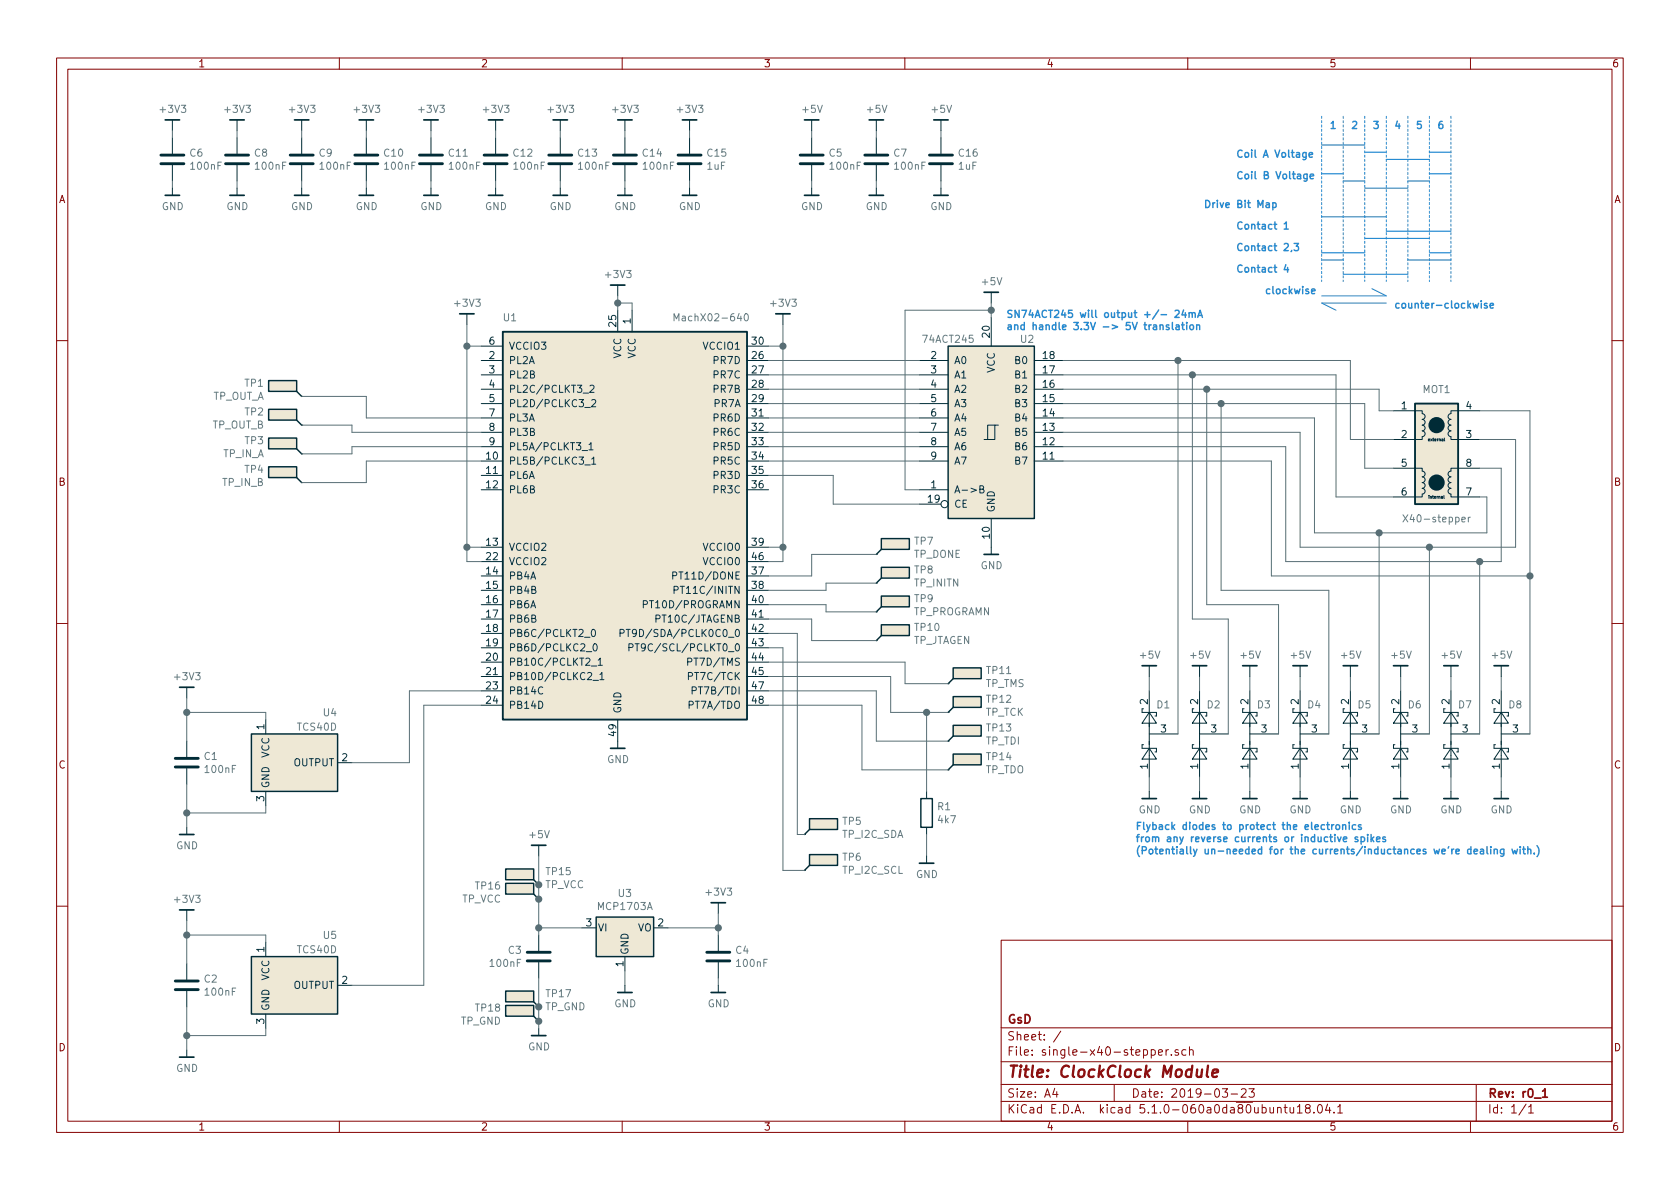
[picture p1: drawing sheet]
<svg xmlns="http://www.w3.org/2000/svg" width="297mm" height="210mm" viewBox="0 0 297 210" stroke-linecap="round" stroke-linejoin="round" font-family="sans-serif">
<g fill="none" stroke="#840000" stroke-width=".18">
<path d="M10 10.3h277v189.9h-277zM12 12.2h273v186.1h-273zM60 10.3v1.9M110 10.3v1.9M160 10.3v1.9M210 10.3v1.9M260 10.3v1.9M10 60.2h2M285 60.2h2M10 110.3h2M285 110.3h2M10 160.2h2"/>
<path d="M177 166.3h108v32h-108zM285 160.2h2M60 198.3v1.9M110 198.3v1.9M160 198.3v1.9M177 194.8h108M177 191.8h108M177 187.8h108M177 181.8h108M186.5 192.5l-.4 1h1M186.8 193v1M187.6 182.3l-1.3 2"/>
<path d="M197 191.8v3M203.6 185.7l.4-.1 .3 .3-.1 .6-.2 .1-.4-.1M204.8 186.1l.7-.1v-.3l-.4-.1-.3 .2 .1 .7h.6M206.2 185.6v1M206.6 185.6l-.4 .3M207.1 186.5v.1M208.3 185.7a.37 .37 0 0 0-.6 .1l.1 .2 .5 .2 .1 .1-.2 .3-.5-.1M209.7 185.7l-.5-.1-.2 .3v.6l.2 .1 .5-.1M210 198.3v1.9M210.3 185.7h.1a.37 .37 0 0 1 .6 .1v.8M210.3 185.1v1.5M216.1 192.5h.9l-.4 .6 .4 .1v.7l-.2 .1-.7-.1"/>
<path d="M217.7 193.5h1.1M219.5 192.7l.2-.2h.3l.3 .2v.3v.2l-.9 .8h.9M220.8 192.5h1l-.5 .6 .4 .1v.7l-.2 .1-.7-.1M225.9 196l.2-.2 .3 .1 .1 .9M227 195.8h.6M227.2 195.3v1.3l.4 .2M228.1 195.8l.1 .9 .3 .1 .2-.1M228.7 195.8v1M229.4 195.8l.4-.5v1.5M229.4 196.8h.8M231.1 196l-.3-.3 .1-.3a.48 .48 0 0 1 .7 .1l-.1 .4a.52 .52 0 0 0-.6 .2 .52 .52 0 0 0 0 .6l.5 .1 .2-.1v-.4l-.2-.3M232.3 196.7v.1"/>
<path d="M233.1 195.4l.2-.1a.8 .8 0 0 1 .5 .8 .8 .8 0 0 1-.5 .7 1 1 0 0 1-.2-1.4zM234.7 195.2l-.3 1.1h.9M235.1 195.8v1M235.9 196.7v.1M236.5 195.8l.4-.5v1.5M236.5 196.8h.9M260 198.3v1.9M261 191.8v6.5M269.8 195.2l-1.2 2M270.3 195.8l.4-.5v1.5M270.3 196.8h.8"/>
</g>
<path d="M272.7 193l.5-.5v1.5M272.7 194h.9" fill="none" stroke="#840000" stroke-width=".3"/>
<path d="M211.7 189.1l-.1 1.2a.56 .56 0 0 0 .8 0M212.5 189.1l-.1 1.3M213.6 188.4l-.2 1.8 .2 .2M214.4 189.8l.9-.2v-.4h-.8l-.2 1 .3 .2 .6-.1" fill="none" stroke="#840000" stroke-width=".41"/>
<g fill="#eee8d5" stroke="#eee8d5" stroke-width=".18">
<path d="M88.9 58.7h43.2v68.5h-43.2z"/>
<path d="M167.6 61.2h15.3v30.5h-15.3z"/>
<path d="M250.2 71.4h7.6v17.7h-7.6z"/>
<path d="M168.5 118.1h5v1.9h-5z"/>
<path d="M168.5 123.2h5v1.9h-5z"/>
<path d="M168.5 128.3h5v1.9h-5z"/>
<path d="M168.5 133.3h5v1.9h-5z"/>
<path d="M155.8 95.2h5v1.9h-5z"/>
<path d="M155.8 100.3h5v1.9h-5z"/>
<path d="M155.8 105.4h5v1.9h-5z"/>
<path d="M155.8 110.5h5v1.9h-5z"/>
<path d="M143.1 144.8h5v1.9h-5z"/>
<path d="M143.1 151.1h5v1.9h-5z"/>
<path d="M44.4 129.8h15.3v10.1h-15.3z"/>
<path d="M44.4 169.2h15.3v10.1h-15.3z"/>
<path d="M47.5 67.3h5v1.9h-5z"/>
<path d="M47.5 72.4h5v1.9h-5z"/>
<path d="M47.5 77.5h5v1.9h-5z"/>
<path d="M47.5 82.5h5v1.9h-5z"/>
<path d="M105.4 162.2h10.2v7h-10.2z"/>
<path d="M89.4 156.2h5v1.9h-5z"/>
<path d="M89.4 153.7h5v1.9h-5z"/>
<path d="M89.4 177.8h5v1.9h-5z"/>
<path d="M89.4 175.3h5v1.9h-5z"/>
</g>
<path d="M88.9 58.7h43.2v68.5h-43.2zM250.2 71.4h7.6v17.7h-7.6z" fill="none" stroke="#002b36" stroke-width=".33"/>
<g fill="none" stroke="#002b36" stroke-width=".18">
<path d="M30.5 21.2v1.9M30.5 24.4v2.8M30.5 29.2v2.8M30.5 33.3v1.2M41.9 21.2v1.9M41.9 24.4v2.8M41.9 29.2v2.8M41.9 33.3v1.2M53.3 21.2v1.9M53.3 24.4v2.8M53.3 29.2v2.8M53.3 33.3v1.2"/>
<path d="M64.8 21.2v1.9M64.8 24.4v2.8M64.8 29.2v2.8M64.8 33.3v1.2M76.2 21.2v1.9M76.2 24.4v2.8M76.2 29.2v2.8M76.2 33.3v1.2M87.6 21.2v1.9M87.6 24.4v2.8M87.6 29.2v2.8M87.6 33.3v1.2"/>
<path d="M99.1 21.2v1.9M99.1 24.4v2.8M99.1 29.2v2.8M99.1 33.3v1.2M110.5 21.2v1.9M110.5 24.4v2.8M110.5 29.2v2.8M110.5 33.3v1.2M121.9 21.2v1.9M121.9 24.4v2.8M121.9 29.2v2.8M121.9 33.3v1.2"/>
<path d="M143.5 21.2v1.9M143.5 24.4v2.8M143.5 29.2v2.8M143.5 33.3v1.2M154.9 21.2v1.9M154.9 24.4v2.8M154.9 29.2v2.8M154.9 33.3v1.2M166.4 21.2v1.9M166.4 24.4v2.8M166.4 29.2v2.8M166.4 33.3v1.2"/>
<path d="M82.5 55.5v1.9M109.2 50.4v1.9M109.2 54.9v3.8M111.8 54.9v3.8M138.4 55.5v1.9M175.3 51.7v1.9M175.3 56.1v5.1M53.3 70.1h.1M53.3 75.2h.1M85.1 63.7h3.8M85.1 66.3h3.8M85.1 68.8h3.8"/>
<path d="M85.1 71.4h3.8M85.1 61.2h3.8M85.1 73.9h3.8M85.1 76.4h3.8M85.1 79h3.8M132.1 63.7h3.8M132.1 66.3h3.8M132.1 68.8h3.8M132.1 71.4h3.8M132.1 61.2h3.8M132.1 73.9h3.8M132.1 76.4h3.8"/>
<path d="M132.1 79h3.8M162.6 63.7h5M162.6 66.3h5M162.6 68.8h5M162.6 71.4h5M162.6 73.9h5M162.6 76.4h5M162.6 79h5M175.9 75.2h-1.3v2.5M176.5 75.2h-.6v2.5h-1.9M182.9 63.7h5.1M182.9 66.3h5.1"/>
<path d="M182.9 68.8h5.1M182.9 71.4h5.1M182.9 73.9h5.1M182.9 76.4h5.1M182.9 79h5.1M246.4 72.6h5.1v.5l.3 .2 .2 .3-.2 .4-.3 .2 .3 .1 .2 .3-.2 .4-.3 .2 .3 .1 .2 .3-.2 .4-.3 .2 .3 .1 .2 .3-.2 .4-.3 .2v.5h-5.1M255.4 77.5v.5M261.6 72.6h-5.1v.5l-.3 .1-.2 .4 .1 .4 .4 .2-.3 .1-.2 .3 .1 .4 .4 .2-.3 .1-.2 .3 .1 .4 .4 .2-.3 .1-.2 .3 .1 .4 .4 .2v.5h5.1M53.3 80.3h.1M53.3 85.3h.1M85.1 81.5h3.8M85.1 84.1h3.8"/>
<path d="M85.1 86.6h3.8M85.1 96.8h3.8M85.1 99.3h3.8M132.1 81.5h3.8M132.1 84.1h3.8M132.1 86.6h3.8M132.1 96.8h3.8M132.1 99.3h3.8M154.9 98h.1M162.6 81.5h5M162.6 86.6h5M162.6 89.1h3.8"/>
<path d="M175.3 91.7v6.3M182.9 81.5h5.1M246.4 82.8h5.1v.5l.3 .1 .2 .3-.2 .4-.3 .2 .3 .1 .2 .3-.2 .5-.3 .1 .3 .2 .2 .2-.2 .5-.3 .2 .3 .1 .2 .3-.2 .4-.3 .2v.5h-5.1M255.3 87.6l.1 .5M261.6 82.8h-5.1v.5l-.3 .1-.2 .3 .1 .4 .4 .2-.3 .1-.2 .4 .1 .3 .4 .2-.3 .1-.2 .4 .1 .4 .4 .2-.3 .1-.2 .3 .1 .4 .4 .2v.5h5.1M85.1 101.8h3.8M85.1 104.4h3.8M85.1 106.9h3.8M85.1 109.5h3.8M85.1 112h3.8M85.1 114.5h3.8M85.1 117.1h3.8"/>
<path d="M85.1 119.6h3.8M132.1 101.8h3.8M132.1 104.4h3.8M132.1 106.9h3.8M132.1 109.5h3.8M132.1 112h3.8M132.1 114.5h3.8M132.1 117.1h3.8M132.1 119.6h3.8M154.9 103.1h.1M154.9 108.2h.1M154.9 113.3h.1"/>
<path d="M203.2 117.7v1.9M212.1 117.7v1.9M221 117.7v1.9M229.9 117.7v1.9M238.8 117.7v1.9M247.6 117.7v1.9M256.5 117.7v1.9M265.4 117.7v1.9M33 121.5v1.9M33 131.1v2.8M33 135.9v2.8M47 127.2v2.6"/>
<path d="M47 139.9v2.6M59.7 134.9h2.5M85.1 122.2h3.8M85.1 124.7h3.8M109.2 127.2v5.1M132.1 122.2h3.8M132.1 124.7h3.8M163.8 139.9v1.3M167.6 120.9h.1M167.6 126h.1M167.6 131.1h.1M167.6 136.1h.1"/>
<path d="M202.2 131.7h-.3v.6h2.6v.7h-.3M202.2 125.3h-.3v.7h2.6v.6h-.3M203.2 132.3l1.3 1.9h-2.6zM203.2 126l1.3 1.9h-2.6zM203.2 122.2v15.2M203.2 139.9v1.3M203.2 129.8h5.1M211.1 131.7h-.3v.6h2.6v.7h-.3M211.1 125.3h-.3v.7h2.6v.6h-.3M212.1 132.3l1.3 1.9h-2.6zM212.1 126l1.3 1.9h-2.6zM212.1 129.8h5.1"/>
<path d="M212.1 122.2v15.2M212.1 139.9v1.3M220 131.7h-.3v.6h2.5v.7h-.2M220 125.3h-.3v.7h2.5v.6h-.2M221 132.3l1.2 1.9h-2.5zM221 126l1.2 1.9h-2.5zM221 129.8h5.1M221 122.2v15.2M221 139.9v1.3M228.9 131.7h-.3v.6h2.5v.7h-.2M228.9 125.3h-.3v.7h2.5v.6h-.2M229.9 132.3l1.2 1.9h-2.5z"/>
<path d="M229.9 126l1.2 1.9h-2.5zM229.9 129.8h5M229.9 122.2v15.2M229.9 139.9v1.3M237.7 131.7h-.2v.6h2.5v.7h-.2M237.7 125.3h-.2v.7h2.5v.6h-.2M238.8 132.3l1.2 1.9h-2.5zM238.8 126l1.2 1.9h-2.5zM238.8 129.8h5M238.8 122.2v15.2M238.8 139.9v1.3M246.6 131.7h-.2v.6h2.5v.7h-.2"/>
<path d="M246.6 125.3h-.2v.7h2.5v.6h-.2M247.6 132.3l1.3 1.9h-2.5zM247.6 126l1.3 1.9h-2.5zM247.6 129.8h5.1M247.6 122.2v15.2M247.6 139.9v1.3M255.5 131.7h-.2v.6h2.5v.7h-.2M255.5 125.3h-.2v.7h2.5v.6h-.2M256.5 132.3l1.3 1.9h-2.5zM256.5 126l1.3 1.9h-2.5zM256.5 129.8h5.1M256.5 122.2v15.2"/>
<path d="M256.5 139.9v1.3M264.4 131.7h-.2v.6h2.5v.7h-.3M264.4 125.3h-.2v.7h2.5v.6h-.3M265.4 132.3l1.3 1.9h-2.5zM265.4 126l1.3 1.9h-2.5zM265.4 129.8h5.1M265.4 122.2v15.2M265.4 139.9v1.3M33 146.3v1.3M95.2 159h.1M95.2 156.5h.1M95.2 149.5v1.9"/>
<path d="M127 159.6v1.9M142.2 147.6h.1M142.2 153.9h.1M163.8 146.3v1.3M163.8 151.4v1.2M33 160.9v1.9M33 170.4v2.8M33 175.3v2.7M47 166.6v2.6M47 179.3v2.6M59.7 174.2h2.5M95.2 178h.1"/>
<path d="M95.2 165.3v2.8M95.2 170.2v2.8M102.9 164.1h2.5M110.5 169.2v2.5M110.5 174.2v1.3M115.6 164.1h2.5M127 165.3v2.8M127 170.2v2.8M127 174.2v1.3M33 185.7v1.2M95.2 180.6h.1M95.2 181.9v1.2"/>
<circle cx="167" cy="89.1" r=".63"/>
</g>
<g fill="none" stroke="#073642" stroke-width=".18">
<path d="M102.9 79.7h1M103.1 69.5h1M103.4 72.1h1M104.1 78.6l.4-.3v1.2M104.1 79.5h.8M104.3 68.2l.5-.1 .2 .4v.2l-.8 .7h.8M104.6 70.8l.5-.1 .2 .3v.2l-.8 .7h.8M103.4 82.2h1M104.6 81.2l.4-.4v1.3M104.6 82.1h.7M173.3 86.5h.5l.1-.5-.6-.1v1.3h.4l.3-.3v-.2l-.3-.2M103.4 112.7h.9"/>
<path d="M103.7 115.2h.9M104.5 117.8h1M104.7 111.4l.2-.1a.67 .67 0 0 1 .4 .6 .67 .67 0 0 1-.4 .7l-.4-.5zM105 114l.2-.2a.67 .67 0 0 1 .4 .7 .67 .67 0 0 1-.4 .6l-.3-.5zM105.8 116.7l.3-.3v1.2M105.8 117.6h.7M106.1 119.3l.3-.4v1.3M109.6 112l.6-.1 .2-.2-.1-.3-.2-.1h-.5v1.3M110.7 111.3h.7M111.1 111.3v1.3M111.2 114.5l.6-.1 .1-.1v-.3l-.2-.2h-.5v1.3M112.3 113.8h.7"/>
<path d="M112.6 113.8v1.3M113.7 106.9l.7-.1 .1-.2-.1-.3-.2-.1h-.5v1.3M116 109.4h.6l.1-.2-.1-.3-.1-.1h-.5v1.2M118.9 101.8l.7-.1v-.4l-.2-.2h-.5v1.3M119.2 104.3h.6l.1-.2-.1-.3-.1-.1h-.5v1.2M121.6 117l.7-.1v-.4l-.2-.1h-.5v1.2M121.7 119.6l.6-.1 .2-.2-.1-.3-.2-.1h-.5v1.3M104.9 120.3h.9M106.1 120.2h.7M121.8 124.7l.7-.1 .1-.2-.1-.3-.2-.1h-.5v1.3M122.4 122.1l.7-.1v-.4l-.7-.1v1.2"/>
</g>
<path d="M119.2 56.7v-1.2l.4 .9 .4-.9v1.2M131.7 55.6l.2-.1a.67 .67 0 0 1 .4 .6 .67 .67 0 0 1-.4 .6l-.3-.4zM248.1 91l.8 1.3M248.9 91l-.8 1.3M259.6 91.5v.8M260 91.5l-.4 .2" fill="none" stroke="#657b83" stroke-width=".18"/>
<g fill="none" stroke="#002b36" stroke-width=".25">
<path d="M47.5 67.3h5v1.9h-5zM47.5 72.4h5v1.9h-5zM47.5 77.5h5v1.9h-5zM52.5 69.2l.8 .9M52.5 74.3l.8 .9M52.5 79.4l.8 .9M167.6 61.2h15.3v30.5h-15.3zM47.5 82.5h5v1.9h-5zM52.5 84.4l.8 .9M155.8 95.2h5v1.9h-5zM155.8 97.1l-.9 .9M155.8 100.3h5v1.9h-5z"/>
<path d="M155.8 105.4h5v1.9h-5zM155.8 110.5h5v1.9h-5zM155.8 102.2l-.9 .9M155.8 107.3l-.9 .9M155.8 112.4l-.9 .9M168.5 118.1h5v1.9h-5zM44.4 129.8h15.3v10.1h-15.3zM168.5 123.2h5v1.9h-5zM168.5 128.3h5v1.9h-5zM168.5 133.3h5v1.9h-5zM168.5 120l-.9 .9M168.5 125.1l-.9 .9"/>
<path d="M168.5 130.2l-.9 .9M168.5 135.2l-.9 .9M89.4 156.2h5v1.9h-5zM89.4 153.7h5v1.9h-5zM94.4 158.1l.8 .9M94.4 155.6l.8 .9M143.1 144.8h5v1.9h-5zM143.1 151.1h5v1.9h-5zM143.1 146.7l-.9 .9M143.1 153l-.9 .9M162.8 141.2h2v5.1h-2zM44.4 169.2h15.3v10.1h-15.3z"/>
<path d="M89.4 177.8h5v1.9h-5zM89.4 175.3h5v1.9h-5zM94.4 179.7l.8 .9M94.4 177.2l.8 .8M105.4 162.2h10.2v7h-10.2z"/>
</g>
<g fill="none" stroke="#268bd2" stroke-width=".25">
<path d="M213.2 35.4a.64 .64 0 0 1 .7 .7 .64 .64 0 0 1-.7 .6zM227.1 39.6l.3-.4v1.3M231.1 30.8v1l-.2 .2h-.3M231.1 30.8h-.3l-.3 .2 .1 .6h.5M231.5 27.4l.6-.1-.1-.3h-.4l-.1 .1v.7h.5M231.6 31.2l.7-.1-.1-.3h-.4l-.2 .2 .1 .6h.5M206.7 57.5l-.3-.1-.2 .2v.2l.5 .1v.3h-.5M207.3 57v1.1l.2 .2M207.8 55l.5-.1 .2 .3-.1 .2-.7 .7h.8M207.9 57.5h.5l.1 .8M208.5 57.8h-.4l-.2 .2v.2h.6M208.9 57.4h.5"/>
<path d="M209.1 57v1.1l.3 .2M209.3 54.8l-.3 .9h.8M209.6 55.3v.8M209.8 57v.1M209.8 57.4v.9M210.2 55.4l.2-.1h.3l.1 .8M210.2 55.3v.8M210.5 57.5l.3-.1 .2 .2-.1 .6-.3 .1-.2-.2zM210.8 55.5l.2-.2h.3v.8M211.6 57.6l.2-.2 .3 .1v.8M211.6 57.4v.9M211.8 56.1l.4-1.2 .4 1.2"/>
<path d="M211.9 55.8h.6M227.1 40.5h.7M227.4 46.8l-.3 .9h.7M227.7 47.3v.8M228.8 43h.8l-.4 .5 .3 .2v.6h-.5l-.2-.1M231.9 51.5l.6-.1-.1-.3h-.3l-.2 .2 .1 .6h.4M262.9 53.7l-.3-.1-.2 .2 .1 .2 .4 .1v.3h-.5M263.5 54l.6-.1-.1-.2-.3-.1-.2 .2v.6h.5M235.8 145.8l-.3 .3M236.2 146l.2-.2 .4 .2 .1 .5-.2 .1-.3 .1-.2-.1zM237.4 146l.2-.2 .3 .1v.8M237.4 145.8v.9"/>
<path d="M238.6 145.4v.1M238.6 145.8v.9M239.7 145.9l-.4-.1-.2 .3 .1 .5h.5M240.1 148.1l-.3-.1-.2 .2v.2l.5 .1v.3h-.5M240.7 145.9l-.3-.1-.2 .2v.2l.5 .1v.3h-.5M240.7 148.1l.3-.1 .3 .2-.2 .6h-.4M240.7 148v1.3M241.8 147.6v.1M241.8 148v.8M242.4 147.6v1.2M242.5 148.4l.4 .4M242.9 148l-.5 .5"/>
<path d="M243.4 148.4l.6-.1-.1-.2-.3-.1-.2 .2 .1 .6h.4M245 148.1l-.3-.1-.2 .2v.2l.5 .1v.3h-.5M261.8 150.2h.5v.8M262.3 150.5h-.4l-.2 .2 .1 .2h.5M262.9 149.7v1.1l.2 .2M263.6 149.7v.2M263.6 150.2v.8M264.2 150.3l.2-.1h.3v.8M264.2 150.2v.8M265.9 150.2l-.1 1.1-.2 .1h-.3M265.9 150.2h-.4l-.2 .2 .1 .5h.5M267.3 150.2l.3 .8 .2-.6 .3 .6 .2-.8"/>
<path d="M268.8 149.7v.2M268.8 150.2v.8M269.2 150.2h.5M269.4 149.7v1.1l.3 .2M270.1 150.3l.2-.1h.3l.1 .8M270.1 149.7v1.3M271.3 150.9v.1M271.8 149.5a1.47 1.47 0 0 1 0 2"/>
</g>
<path d="M233.7 20.6v29.2M237.5 20.6v29.2M241.3 20.6v29.2M245.1 20.6v29.2M248.9 20.6v29.2M252.7 20.6v29.2M256.5 20.6v29.2" fill="none" stroke="#268bd2" stroke-width=".18" stroke-dasharray=".4 .4"/>
<g fill="none" stroke="#268bd2" stroke-width=".2">
<path d="M233.7 30.7h3.8M233.7 38.3h11.4M233.7 25.6h7.6M237.5 32h3.8M241.3 26.9h3.8M241.3 33.3h7.6M245.1 28.2h7.6M248.9 32h3.8M252.7 26.9h3.8M252.7 30.7h3.8M233.7 44.7h7.6M233.7 46h3.8"/>
<path d="M237.5 48.5h11.4M241.3 42.2h11.4M245.1 40.9h11.4M248.9 46h7.6M252.7 44.7h3.8"/>
</g>
<path d="M242.6 51l2.5 1.3h-11.4M245.1 53.6h-11.4l2.5 1.3" fill="none" stroke="#268bd2" stroke-width=".18"/>
<g fill="#002b36" stroke="#002b36" stroke-width=".33">
<circle cx="254" cy="85.3" r="1.27"/>
<circle cx="254" cy="75.2" r="1.27"/>
</g>
<g fill="none" stroke="#586e75" stroke-width=".18">
<path d="M30.5 23.1v1.3M30.5 32v1.3M41.9 23.1v1.3M41.9 32v1.3M53.3 23.1v1.3M53.3 32v1.3M64.8 23.1v1.3M64.8 32v1.3M76.2 23.1v1.3M76.2 32v1.3M87.6 23.1v1.3M87.6 32v1.3"/>
<path d="M99.1 23.1v1.3M99.1 32v1.3M110.5 23.1v1.3M110.5 32v1.3M121.9 23.1v1.3M121.9 32v1.3M143.5 23.1v1.3M143.5 32v1.3M154.9 23.1v1.3M154.9 32v1.3M166.4 23.1v1.3M166.4 32v1.3"/>
<path d="M82.5 57.4v41.9h2.6M109.2 53.6h2.6v1.3M109.2 52.3v2.6M138.4 57.4v41.9h-2.5M175.3 54.9h-15.3v31.7h2.6M175.3 53.6v2.5M53.3 70.1h11.5v3.8h20.3M53.3 75.2h8.9v1.2h22.9M82.5 61.2h2.6M85.1 79h-22.9v1.3h-8.9M135.9 68.8h26.7M135.9 71.4h26.7"/>
<path d="M135.9 79h26.7M135.9 61.2h2.5M135.9 63.7h26.7M135.9 66.3h26.7M135.9 73.9h26.7M135.9 76.4h26.7M188 68.8h55.8v3.8h2.6M188 71.4h53.3v11.4h5.1M188 79h39.3v20.3h38.1v-16.5h-3.8M188 76.4h41.9v20.4h38.1v-19.1h-6.4M188 63.7h50.8v14h7.6M188 66.3h48.2v21.6h10.2"/>
<path d="M188 73.9h44.4v20.3h30.5v-6.3h-1.3M208.3 63.7v66.1M210.8 66.3v43.2h6.4v20.3M213.4 68.8v38.1h12.7v22.9M215.9 71.4v33h19v25.4M261.6 72.6h8.9v57.2M82.5 96.8h2.6M85.1 81.5h-20.3v3.8h-11.5M135.9 81.5h26.7M135.9 96.8h2.5M135.9 84.1h11.4v5h15.3M154.9 98h-11.4v3.8h-7.6"/>
<path d="M188 81.5h36.8v20.3h45.7M243.8 94.2v35.6M252.7 96.8v33M261.6 99.3v30.5M135.9 117.1h24.1v3.8h7.6M135.9 114.5h2.5v39.4h3.8M135.9 119.6h21.6v6.4h10.1M135.9 109.5h7.6v3.8h11.4M135.9 106.9h10.1v1.3h8.9M135.9 112h5.1v35.6h1.2M154.9 103.1h-8.9v1.3h-10.1M203.2 119.6v2.6"/>
<path d="M212.1 119.6v2.6M221 119.6v2.6M229.9 119.6v2.6M238.8 119.6v2.6M247.6 119.6v2.6M256.5 119.6v2.6M265.4 119.6v2.6M33 126h14v1.2M33 123.4v7.7M33 138.7v7.6M85.1 122.2h-12.7v12.7h-10.2M85.1 124.7h-10.2v49.5h-12.7"/>
<path d="M135.9 122.2h19v8.9h12.7M135.9 124.7h16.5v11.4h15.2M163.8 126v13.9M203.2 137.4v2.5M212.1 137.4v2.5M221 137.4v2.5M229.9 137.4v2.5M238.8 137.4v2.5M247.6 137.4v2.5M256.5 137.4v2.5M265.4 137.4v2.5M47 142.5v1.3h-14"/>
<path d="M95.2 151.4v13.9M163.8 147.6v3.8M33 165.3h14v1.3M33 162.8v7.6M33 178v7.7M95.2 164.1h7.7M95.2 173v8.9M110.5 171.7v2.5M118.1 164.1h8.9M127 161.5v3.8M127 173v1.2M47 181.9v1.2h-14"/>
</g>
<g fill="none" stroke="#002b36" stroke-width=".3">
<path d="M29.2 21.2h2.5M29.2 34.5h2.5M40.6 21.2h2.6M40.6 34.5h2.6M52.1 21.2h2.5M52.1 34.5h2.5M63.5 21.2h2.5M63.5 34.5h2.5M74.9 21.2h2.6M74.9 34.5h2.6M86.4 21.2h2.5M86.4 34.5h2.5"/>
<path d="M97.8 21.2h2.5M97.8 34.5h2.5M109.2 21.2h2.6M109.2 34.5h2.6M120.6 21.2h2.6M120.6 34.5h2.6M142.2 21.2h2.6M142.2 34.5h2.6M153.7 21.2h2.5M153.7 34.5h2.5M165.1 21.2h2.5M165.1 34.5h2.5"/>
<path d="M81.3 55.5h2.5M107.9 50.4h2.6M137.2 55.5h2.5M174 51.7h2.5M174 98h2.5M201.9 117.7h2.6M210.8 117.7h2.6M219.7 117.7h2.5M228.6 117.7h2.5M237.5 117.7h2.5M246.4 117.7h2.5M255.3 117.7h2.5"/>
<path d="M264.2 117.7h2.5M31.7 121.5h2.6M107.9 132.3h2.6M31.7 147.6h2.6M94 149.5h2.5M125.7 159.6h2.6M162.6 152.6h2.5M201.9 141.2h2.6M210.8 141.2h2.6M219.7 141.2h2.5M228.6 141.2h2.5M237.5 141.2h2.5"/>
<path d="M246.4 141.2h2.5M255.3 141.2h2.5M264.2 141.2h2.5M31.7 160.9h2.6M109.2 175.5h2.6M125.7 175.5h2.6M31.7 186.9h2.6M94 183.1h2.5"/>
</g>
<g fill="#586e75" stroke="#586e75" stroke-width=".25">
<circle cx="175.3" cy="54.9" r=".51"/>
<circle cx="109.2" cy="53.6" r=".51"/>
<circle cx="82.6" cy="61.2" r=".51"/>
<circle cx="82.6" cy="96.8" r=".51"/>
<circle cx="138.4" cy="61.2" r=".51"/>
<circle cx="138.4" cy="96.8" r=".51"/>
<circle cx="33" cy="143.8" r=".51"/>
<circle cx="33" cy="126" r=".51"/>
<circle cx="33" cy="183.1" r=".51"/>
<circle cx="33" cy="165.3" r=".51"/>
<circle cx="95.3" cy="164.1" r=".51"/>
<circle cx="127" cy="164.1" r=".51"/>
<circle cx="270.5" cy="101.8" r=".51"/>
<circle cx="261.6" cy="99.3" r=".51"/>
<circle cx="252.7" cy="96.8" r=".51"/>
<circle cx="243.8" cy="94.2" r=".51"/>
<circle cx="215.9" cy="71.4" r=".51"/>
<circle cx="213.4" cy="68.8" r=".51"/>
<circle cx="210.8" cy="66.3" r=".51"/>
<circle cx="208.3" cy="63.7" r=".51"/>
<circle cx="95.3" cy="156.5" r=".51"/>
<circle cx="95.3" cy="159" r=".51"/>
<circle cx="95.3" cy="178" r=".51"/>
<circle cx="95.3" cy="180.6" r=".51"/>
<circle cx="163.8" cy="126" r=".51"/>
</g>
<g fill="none" stroke="#002b36" stroke-width=".51">
<path d="M28.4 29h4.1M28.4 27.4h4.1M39.9 29h4M39.9 27.4h4M51.3 29h4.1M51.3 27.4h4.1M62.7 29h4.1M62.7 27.4h4.1M74.2 29h4M74.2 27.4h4M85.6 29h4.1M85.6 27.4h4.1"/>
<path d="M97 29h4.1M97 27.4h4.1M108.5 29h4M108.5 27.4h4M119.9 29h4.1M119.9 27.4h4.1M141.5 29h4M141.5 27.4h4M152.9 29h4.1M152.9 27.4h4.1M164.3 29h4.1M164.3 27.4h4.1"/>
<path d="M31 135.6h4.1M31 134.1h4.1M31 175h4.1M31 173.5h4.1M93.2 169.9h4.1M93.2 168.4h4.1M125 169.9h4M125 168.4h4"/>
</g>
<text font-size="2.8" fill="#840000" x="178" y="190.5">Title: ClockClock Module</text>
<g font-size="2.1" fill="#840000">
<text x="178" y="184">Sheet: /</text>
<text x="178" y="181">GsD</text>
<text x="178" y="186.7">File: single-x40-stepper.sch</text>
<text x="178" y="196.9">KiCad E.D.A. kicad 5.1.0-060a0da80ubuntu18.04.1</text>
<text x="178" y="194.1">Size: A4</text>
<text x="200" y="194.1">Date: 2019-03-23</text>
<text x="263" y="194.1">Rev: r0_1</text>
<text x="263" y="196.9">Id: 1/1</text>
</g>
<g font-size="1.8" fill="#840000">
<text x="35" y="11.9">1</text>
<text x="85" y="11.9">2</text>
<text x="135" y="11.9">3</text>
<text x="185" y="11.9">4</text>
<text x="235" y="11.9">5</text>
<text x="285" y="11.9">6</text>
<text x="10.4" y="35.9">A</text>
<text x="285.4" y="35.9">A</text>
<text x="10.4" y="85.9">B</text>
<text x="285.4" y="85.9">B</text>
<text x="10.4" y="135.9">C</text>
<text x="285.4" y="135.9">C</text>
<text x="10.4" y="185.9">D</text>
<text x="285.4" y="185.9">D</text>
<text x="35" y="199.9">1</text>
<text x="85" y="199.9">2</text>
<text x="135" y="199.9">3</text>
<text x="185" y="199.9">4</text>
<text x="235" y="199.9">5</text>
<text x="285" y="199.9">6</text>
</g>
<g font-size="1.8" fill="#657b83">
<text x="28.5" y="20">+3V3</text>
<text x="39.9" y="20">+3V3</text>
<text x="51.3" y="20">+3V3</text>
<text x="62.8" y="20">+3V3</text>
<text x="74.2" y="20">+3V3</text>
<text x="85.6" y="20">+3V3</text>
<text x="97.1" y="20">+3V3</text>
<text x="108.5" y="20">+3V3</text>
<text x="119.9" y="20">+3V3</text>
<text x="142" y="20">+5V</text>
<text x="153.4" y="20">+5V</text>
<text x="164.8" y="20">+5V</text>
<text x="33.6" y="27.7">C6</text>
<text x="45" y="27.7">C8</text>
<text x="56.5" y="27.7">C9</text>
<text x="68" y="27.7">C10</text>
<text x="79.4" y="27.7">C11</text>
<text x="90.8" y="27.7">C12</text>
<text x="102.3" y="27.7">C13</text>
<text x="113.7" y="27.7">C14</text>
<text x="125.1" y="27.7">C15</text>
<text x="146.6" y="27.7">C5</text>
<text x="158.1" y="27.7">C7</text>
<text x="169.6" y="27.7">C16</text>
<text x="33.9" y="30">100nF</text>
<text x="45.3" y="30">100nF</text>
<text x="56.7" y="30">100nF</text>
<text x="68.1" y="30">100nF</text>
<text x="79.6" y="30">100nF</text>
<text x="91" y="30">100nF</text>
<text x="102.4" y="30">100nF</text>
<text x="113.9" y="30">100nF</text>
<text x="125.1" y="30">1uF</text>
<text x="146.9" y="30">100nF</text>
<text x="158.3" y="30">100nF</text>
<text x="169.5" y="30">1uF</text>
<text x="28.6" y="37.2">GND</text>
<text x="40" y="37.2">GND</text>
<text x="51.5" y="37.2">GND</text>
<text x="62.9" y="37.2">GND</text>
<text x="74.3" y="37.2">GND</text>
<text x="85.8" y="37.2">GND</text>
<text x="97.2" y="37.2">GND</text>
<text x="108.6" y="37.2">GND</text>
<text x="120" y="37.2">GND</text>
<text x="141.6" y="37.2">GND</text>
<text x="153.1" y="37.2">GND</text>
<text x="164.5" y="37.2">GND</text>
<text x="107.2" y="49.2">+3V3</text>
<text x="173.7" y="50.4">+5V</text>
<text x="80.5" y="54.2">+3V3</text>
<text x="89.1" y="56.8">U1</text>
<text x="120.1" y="56.8">MachX02-640</text>
<text x="136.4" y="54.2">+3V3</text>
<text x="163.4" y="60.6">74ACT245</text>
<text x="180.5" y="60.6">U2</text>
<text x="37.6" y="70.7">TP_OUT_A</text>
<text x="43.3" y="68.4">TP1</text>
<text x="251.6" y="69.5">MOT1</text>
<text x="37.5" y="75.8">TP_OUT_B</text>
<text x="43.3" y="73.5">TP2</text>
<text x="39.4" y="80.9">TP_IN_A</text>
<text x="43.3" y="83.6">TP4</text>
<text x="43.3" y="78.6">TP3</text>
<text x="39.3" y="85.9">TP_IN_B</text>
<text x="248.9" y="92.4">X40-stepper</text>
<text x="161.6" y="98.6">TP_DONE</text>
<text x="161.7" y="96.3">TP7</text>
<text x="161.7" y="101.4">TP8</text>
<text x="173.4" y="100.7">GND</text>
<text x="161.7" y="103.7">TP_INITN</text>
<text x="161.7" y="106.5">TP9</text>
<text x="161.4" y="113.9">TP_JTAGEN</text>
<text x="161.5" y="108.8">TP_PROGRAMN</text>
<text x="161.8" y="111.6">TP10</text>
<text x="174.5" y="119.2">TP11</text>
<text x="201.7" y="116.5">+5V</text>
<text x="210.6" y="116.5">+5V</text>
<text x="219.5" y="116.5">+5V</text>
<text x="228.3" y="116.5">+5V</text>
<text x="237.2" y="116.5">+5V</text>
<text x="246.1" y="116.5">+5V</text>
<text x="255" y="116.5">+5V</text>
<text x="263.9" y="116.5">+5V</text>
<text x="31" y="120.3">+3V3</text>
<text x="174.2" y="121.5">TP_TMS</text>
<text x="174.5" y="124.3">TP12</text>
<text x="204.6" y="125.3">D1</text>
<text x="213.5" y="125.3">D2</text>
<text x="222.4" y="125.3">D3</text>
<text x="231.2" y="125.3">D4</text>
<text x="240.1" y="125.3">D5</text>
<text x="249" y="125.3">D6</text>
<text x="257.9" y="125.3">D7</text>
<text x="266.8" y="125.3">D8</text>
<text x="52.7" y="129.2">TCS40D</text>
<text x="57.2" y="126.7">U4</text>
<text x="174.2" y="126.6">TP_TCK</text>
<text x="174.3" y="131.7">TP_TDI</text>
<text x="174.5" y="129.4">TP13</text>
<text x="36.1" y="134.4">C1</text>
<text x="36.4" y="136.7">100nF</text>
<text x="107.3" y="134.9">GND</text>
<text x="174.2" y="136.7">TP_TDO</text>
<text x="174.5" y="134.4">TP14</text>
<text x="165.8" y="143.3">R1</text>
<text x="201.3" y="143.8">GND</text>
<text x="210.2" y="143.8">GND</text>
<text x="219.1" y="143.8">GND</text>
<text x="228" y="143.8">GND</text>
<text x="236.9" y="143.8">GND</text>
<text x="245.8" y="143.8">GND</text>
<text x="254.7" y="143.8">GND</text>
<text x="263.6" y="143.8">GND</text>
<text x="93.7" y="148.2">+5V</text>
<text x="149" y="148.2">TP_I2C_SDA</text>
<text x="149" y="145.9">TP5</text>
<text x="165.9" y="145.6">4k7</text>
<text x="31.1" y="150.2">GND</text>
<text x="96.6" y="154.8">TP15</text>
<text x="149" y="152.2">TP6</text>
<text x="149" y="154.5">TP_I2C_SCL</text>
<text x="162" y="155.3">GND</text>
<text x="31" y="159.7">+3V3</text>
<text x="81.7" y="159.6">TP_VCC</text>
<text x="84.2" y="157.3">TP16</text>
<text x="96.4" y="157.1">TP_VCC</text>
<text x="105.9" y="160.9">MCP1703A</text>
<text x="109.4" y="158.6">U3</text>
<text x="125" y="158.4">+3V3</text>
<text x="57.2" y="166">U5</text>
<text x="36.1" y="173.8">C2</text>
<text x="52.7" y="168.6">TCS40D</text>
<text x="86.8" y="171">100nF</text>
<text x="89.9" y="168.7">C3</text>
<text x="130.1" y="168.7">C4</text>
<text x="130.4" y="171">100nF</text>
<text x="36.4" y="176.1">100nF</text>
<text x="84.2" y="178.9">TP18</text>
<text x="96.4" y="178.7">TP_GND</text>
<text x="96.6" y="176.3">TP17</text>
<text x="108.6" y="178.1">GND</text>
<text x="125.1" y="178.1">GND</text>
<text x="81.5" y="181.2">TP_GND</text>
<text x="93.4" y="185.7">GND</text>
<text x="31.1" y="189.6">GND</text>
</g>
<g font-size="1.8" fill="#268bd2">
<text x="234.9" y="22.8">1</text>
<text x="238.8" y="22.8">2</text>
<text x="242.6" y="22.8">3</text>
<text x="246.4" y="22.8">4</text>
<text x="250.2" y="22.8">5</text>
<text x="254" y="22.8">6</text>
<text x="218.4" y="27.9">Coil A Voltage</text>
<text x="218.4" y="31.7">Coil B Voltage</text>
<text x="214.8" y="36.8">Drive Bit Map</text>
<text x="218.4" y="40.6">Contact 1</text>
<text x="218.4" y="44.4">Contact 2,3</text>
<text x="218.4" y="48.2">Contact 4</text>
<text x="223.5" y="52">clockwise</text>
<text x="177.8" y="56.2">SN74ACT245 will output +/- 24mA</text>
<text x="177.8" y="58.4">and handle 3.3V -&gt; 5V translation</text>
<text x="246.4" y="54.6">counter-clockwise</text>
<text x="200.7" y="146.8">Flyback diodes to protect the electronics</text>
<text x="200.7" y="148.9">from any reverse currents or inductive spikes</text>
<text x="200.7" y="151.1">(Potentially un-needed for the currents/inductances we're dealing with.)</text>
</g>
<g font-size="1.8" fill="#073642">
<text x="109" y="57.7" transform="rotate(-90 109 57.7)">25</text>
<text x="111.5" y="57.2" transform="rotate(-90 111.5 57.2)">1</text>
<text x="175" y="59.6" transform="rotate(-90 175 59.6)">20</text>
<text x="86.5" y="63.5">2</text>
<text x="86.5" y="61">6</text>
<text x="89.9" y="64.4">PL2A</text>
<text x="89.9" y="61.8">VCCIO3</text>
<text x="109.9" y="63.4" transform="rotate(-90 109.9 63.4)">VCC</text>
<text x="112.4" y="63.4" transform="rotate(-90 112.4 63.4)">VCC</text>
<text x="124.5" y="61.8">VCCIO1</text>
<text x="126.3" y="64.4">PR7D</text>
<text x="133" y="63.5">26</text>
<text x="133" y="61">30</text>
<text x="164.6" y="63.5">2</text>
<text x="168.7" y="64.4">A0</text>
<text x="175.9" y="66" transform="rotate(-90 175.9 66)">VCC</text>
<text x="179.6" y="64.4">B0</text>
<text x="184.5" y="63.5">18</text>
<text x="86.5" y="66">3</text>
<text x="86.5" y="68.6">4</text>
<text x="86.5" y="71.1">5</text>
<text x="89.9" y="66.9">PL2B</text>
<text x="89.9" y="69.5">PL2C/PCLKT3_2</text>
<text x="126.3" y="66.9">PR7C</text>
<text x="126.3" y="69.5">PR7B</text>
<text x="133" y="66">27</text>
<text x="133" y="68.6">28</text>
<text x="133" y="71.1">29</text>
<text x="164.6" y="66">3</text>
<text x="164.6" y="68.6">4</text>
<text x="164.6" y="71.1">5</text>
<text x="168.7" y="66.9">A1</text>
<text x="168.7" y="69.5">A2</text>
<text x="179.6" y="69.5">B2</text>
<text x="179.6" y="66.9">B1</text>
<text x="184.5" y="71.1">15</text>
<text x="184.5" y="68.6">16</text>
<text x="184.5" y="66">17</text>
<text x="86.5" y="73.7">7</text>
<text x="86.5" y="76.2">8</text>
<text x="89.9" y="72">PL2D/PCLKC3_2</text>
<text x="89.9" y="74.5">PL3A</text>
<text x="89.9" y="77.1">PL3B</text>
<text x="126.3" y="72">PR7A</text>
<text x="126.3" y="74.5">PR6D</text>
<text x="126.3" y="77.1">PR6C</text>
<text x="133" y="73.7">31</text>
<text x="133" y="76.2">32</text>
<text x="164.6" y="73.7">6</text>
<text x="164.6" y="76.2">7</text>
<text x="168.7" y="72">A3</text>
<text x="168.7" y="74.5">A4</text>
<text x="168.7" y="77.1">A5</text>
<text x="179.6" y="77.1">B5</text>
<text x="179.6" y="74.5">B4</text>
<text x="179.6" y="72">B3</text>
<text x="184.5" y="76.2">13</text>
<text x="184.5" y="73.7">14</text>
<text x="247.8" y="72.4">1</text>
<text x="247.8" y="77.5">2</text>
<text x="259.2" y="77.5">3</text>
<text x="259.2" y="72.4">4</text>
<text x="86" y="81.3">10</text>
<text x="86" y="83.8">11</text>
<text x="86.5" y="78.7">9</text>
<text x="89.9" y="82.2">PL5B/PCLKC3_1</text>
<text x="89.9" y="79.6">PL5A/PCLKT3_1</text>
<text x="126.3" y="79.6">PR5D</text>
<text x="126.3" y="82.2">PR5C</text>
<text x="133" y="78.7">33</text>
<text x="133" y="81.3">34</text>
<text x="133" y="83.8">35</text>
<text x="164.6" y="78.7">8</text>
<text x="164.6" y="81.3">9</text>
<text x="168.7" y="79.6">A6</text>
<text x="168.7" y="82.2">A7</text>
<text x="179.6" y="82.2">B7</text>
<text x="179.6" y="79.6">B6</text>
<text x="184.5" y="81.3">11</text>
<text x="184.5" y="78.7">12</text>
<text x="247.8" y="82.5">5</text>
<text x="259.2" y="82.5">8</text>
<text x="86" y="86.4">12</text>
<text x="89.9" y="84.7">PL6A</text>
<text x="89.9" y="87.2">PL6B</text>
<text x="126.3" y="84.7">PR3D</text>
<text x="126.3" y="87.2">PR3C</text>
<text x="133" y="86.4">36</text>
<text x="164.1" y="88.9">19</text>
<text x="164.6" y="86.4">1</text>
<text x="168.7" y="87.2">A-&gt;B</text>
<text x="168.7" y="89.8">CE</text>
<text x="247.8" y="87.6">6</text>
<text x="259.2" y="87.6">7</text>
<text x="175" y="95.2" transform="rotate(-90 175 95.2)">10</text>
<text x="175.9" y="90.7" transform="rotate(-90 175.9 90.7)">GND</text>
<text x="86" y="96.5">13</text>
<text x="86" y="101.6">14</text>
<text x="86" y="99.1">22</text>
<text x="89.9" y="97.4">VCCIO2</text>
<text x="89.9" y="99.9">VCCIO2</text>
<text x="124.5" y="97.4">VCCIO0</text>
<text x="124.5" y="99.9">VCCIO0</text>
<text x="133" y="101.6">37</text>
<text x="133" y="96.5">39</text>
<text x="133" y="99.1">46</text>
<text x="86" y="104.1">15</text>
<text x="86" y="106.7">16</text>
<text x="89.9" y="102.5">PB4A</text>
<text x="89.9" y="105">PB4B</text>
<text x="89.9" y="107.6">PB6A</text>
<text x="114.6" y="107.6">PT10D/PROGRAMN</text>
<text x="120" y="102.5">PT11D/DONE</text>
<text x="120.4" y="105">PT11C/INITN</text>
<text x="133" y="104.1">38</text>
<text x="133" y="106.7">40</text>
<text x="86" y="109.2">17</text>
<text x="86" y="111.8">18</text>
<text x="89.9" y="110.1">PB6B</text>
<text x="89.9" y="112.6">PB6C/PCLKT2_0</text>
<text x="111.8" y="112.6">PT9D/SDA/PCLK0C0_0</text>
<text x="116.6" y="110.1">PT10C/JTAGENB</text>
<text x="133" y="109.2">41</text>
<text x="133" y="111.8">42</text>
<text x="86" y="114.3">19</text>
<text x="86" y="116.8">20</text>
<text x="86" y="119.4">21</text>
<text x="89.9" y="115.2">PB6D/PCLKC2_0</text>
<text x="89.9" y="117.7">PB10C/PCLKT2_1</text>
<text x="113.2" y="115.2">PT9C/SCL/PCLKT0_0</text>
<text x="122.3" y="117.7">PT7D/TMS</text>
<text x="133" y="114.3">43</text>
<text x="133" y="116.8">44</text>
<text x="133" y="119.4">45</text>
<text x="86" y="121.9">23</text>
<text x="86" y="124.5">24</text>
<text x="89.9" y="120.3">PB10D/PCLKC2_1</text>
<text x="89.9" y="122.8">PB14C</text>
<text x="89.9" y="125.3">PB14D</text>
<text x="122.3" y="125.3">PT7A/TDO</text>
<text x="122.4" y="120.3">PT7C/TCK</text>
<text x="123.2" y="122.8">PT7B/TDI</text>
<text x="133" y="121.9">47</text>
<text x="133" y="124.5">48</text>
<text x="202.9" y="124.6" transform="rotate(-90 202.9 124.6)">2</text>
<text x="211.8" y="124.6" transform="rotate(-90 211.8 124.6)">2</text>
<text x="220.7" y="124.6" transform="rotate(-90 220.7 124.6)">2</text>
<text x="229.6" y="124.6" transform="rotate(-90 229.6 124.6)">2</text>
<text x="238.5" y="124.6" transform="rotate(-90 238.5 124.6)">2</text>
<text x="247.4" y="124.6" transform="rotate(-90 247.4 124.6)">2</text>
<text x="256.3" y="124.6" transform="rotate(-90 256.3 124.6)">2</text>
<text x="265.2" y="124.6" transform="rotate(-90 265.2 124.6)">2</text>
<text x="46.7" y="129" transform="rotate(-90 46.7 129)">1</text>
<text x="109" y="130.1" transform="rotate(-90 109 130.1)">49</text>
<text x="109.9" y="126.2" transform="rotate(-90 109.9 126.2)">GND</text>
<text x="205.3" y="129.5">3</text>
<text x="214.1" y="129.5">3</text>
<text x="223" y="129.5">3</text>
<text x="231.9" y="129.5">3</text>
<text x="240.8" y="129.5">3</text>
<text x="249.7" y="129.5">3</text>
<text x="258.6" y="129.5">3</text>
<text x="267.5" y="129.5">3</text>
<text x="47.6" y="134" transform="rotate(-90 47.6 134)">VCC</text>
<text x="51.9" y="135.5">OUTPUT</text>
<text x="60.5" y="134.6">2</text>
<text x="202.9" y="136" transform="rotate(-90 202.9 136)">1</text>
<text x="211.8" y="136" transform="rotate(-90 211.8 136)">1</text>
<text x="220.7" y="136" transform="rotate(-90 220.7 136)">1</text>
<text x="229.6" y="136" transform="rotate(-90 229.6 136)">1</text>
<text x="238.5" y="136" transform="rotate(-90 238.5 136)">1</text>
<text x="247.4" y="136" transform="rotate(-90 247.4 136)">1</text>
<text x="256.3" y="136" transform="rotate(-90 256.3 136)">1</text>
<text x="265.2" y="136" transform="rotate(-90 265.2 136)">1</text>
<text x="46.7" y="141.7" transform="rotate(-90 46.7 141.7)">3</text>
<text x="47.6" y="139.4" transform="rotate(-90 47.6 139.4)">GND</text>
<text x="103.7" y="163.8">3</text>
<text x="105.7" y="164.7">VI</text>
<text x="112.8" y="164.7">VO</text>
<text x="116.4" y="163.8">2</text>
<text x="46.7" y="168.4" transform="rotate(-90 46.7 168.4)">1</text>
<text x="47.6" y="173.4" transform="rotate(-90 47.6 173.4)">VCC</text>
<text x="60.5" y="174">2</text>
<text x="110.2" y="170.9" transform="rotate(-90 110.2 170.9)">1</text>
<text x="111.1" y="168.9" transform="rotate(-90 111.1 168.9)">GND</text>
<text x="47.6" y="178.8" transform="rotate(-90 47.6 178.8)">GND</text>
<text x="51.9" y="174.9">OUTPUT</text>
<text x="46.7" y="181.1" transform="rotate(-90 46.7 181.1)">3</text>
</g>
<g font-size=".7" fill="#002b36">
<text x="252.7" y="78">external</text>
<text x="252.7" y="88.2">internal</text>
</g>
</svg>
